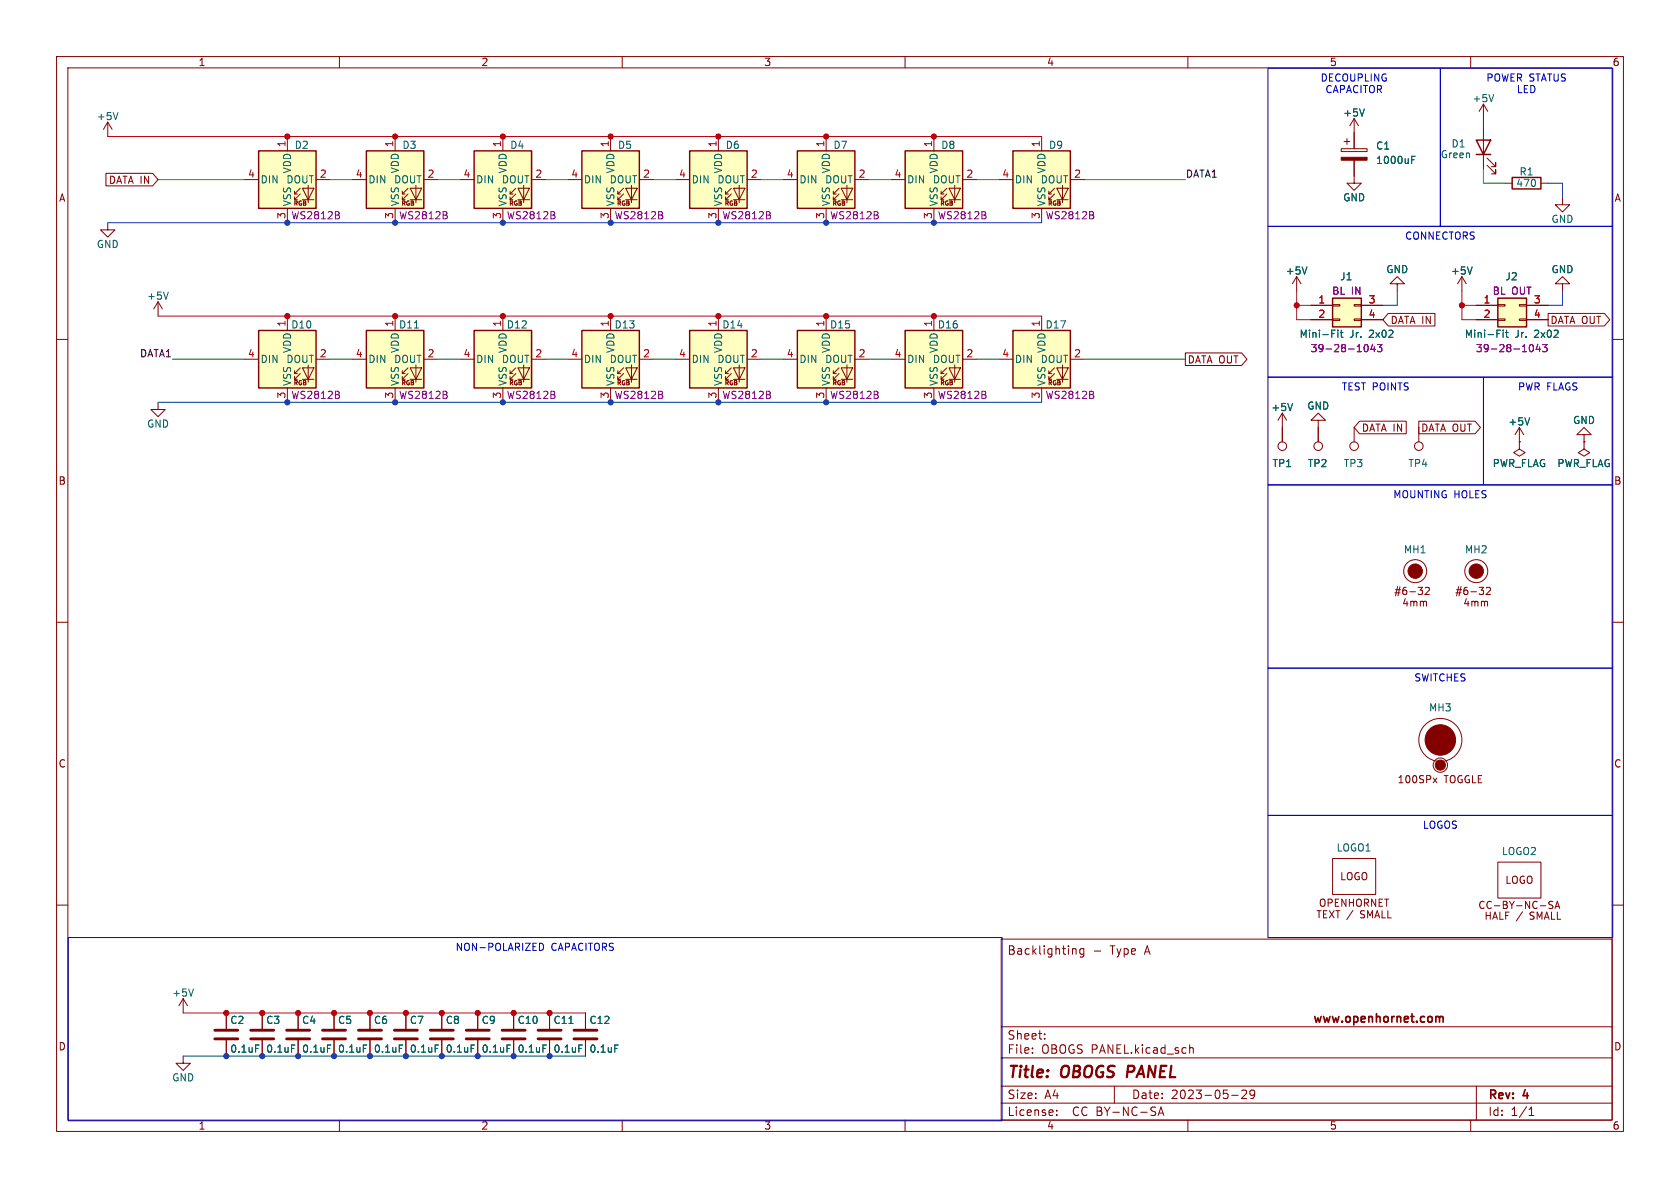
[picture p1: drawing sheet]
<svg xmlns="http://www.w3.org/2000/svg" width="297mm" height="210mm" viewBox="0 0 297 210" stroke-linecap="round" stroke-linejoin="round" font-family="sans-serif">
<g fill="none" stroke="#840000" stroke-width=".18">
<path d="M10 10h277v190h-277zM12 12h273v186h-273zM60 10v2M110 10v2M160 10v2M210 10v2M260 10v2M262.3 18.4l-.8 1.3M262.3 18.4v2.6M262.3 18.4l.7 1.3M18.7 30.6h8.3l.9 1.2-.9 1.1h-8.3zM19 39.4v1.2h1.3l-1.3 1.3-1.2-1.3h1.2"/>
<path d="M19 21.6l-.7 1.3M19 21.6v2.5M19 21.6l.8 1.3M43.2 31.8h2.5M50.8 24.1v2.6M50.8 36.8v2.6M52.1 35.3h.5M52.1 34.3h.5M53.1 34.3l-1 1v-.5M53.1 33.3l-1 1v-.5M53.5 33.3h2l-1 2zM53.5 35.3h2"/>
<path d="M54.5 32.8v3M55.9 31.8h2.5M62.2 31.8h2.6M69.8 24.1v2.6M69.8 36.8v2.6M71.1 35.3h.5M71.1 34.3h.5M72.1 34.3l-1 1v-.5M72.1 33.3l-1 1v-.5M72.5 33.3h2l-1 2zM72.5 35.3h2M73.5 32.8v3"/>
<path d="M74.9 31.8h2.6M81.3 31.8h2.5M88.9 24.1v2.6M88.9 36.8v2.6M90.2 35.3h.5M90.2 34.3h.5M91.2 34.3l-1 1v-.5M91.2 33.3l-1 1v-.5M91.6 33.3h2l-1 2zM91.6 35.3h2M92.6 32.8v3M94 31.8h2.5"/>
<path d="M100.3 31.8h2.6M107.9 24.1v2.6M107.9 36.8v2.6M109.2 35.3h.5M109.2 34.3h.5M110.2 34.3l-1 1v-.5M110.2 33.3l-1 1v-.5M110.6 33.3h2l-1 2zM110.6 35.3h2M111.6 32.8v3M113 31.8h2.6M119.4 31.8h2.5"/>
<path d="M127 24.1v2.6M127 36.8v2.6M128.3 35.3h.5M128.3 34.3h.5M129.3 34.3l-1 1v-.5M129.3 33.3l-1 1v-.5M129.7 33.3h2l-1 2zM129.7 35.3h2M130.7 32.8v3M132.1 31.8h2.5M138.4 31.8h2.6M146 24.1v2.6"/>
<path d="M146 36.8v2.6M147.3 35.3h.5M147.3 34.3h.5M148.3 34.3l-1 1v-.5M148.3 33.3l-1 1v-.5M148.7 33.3h2l-1 2zM148.7 35.3h2M149.7 32.8v3M151.1 31.8h2.6M157.5 31.8h2.5M165.1 24.1v2.6M165.1 36.8v2.6"/>
<path d="M166.4 35.3h.5M166.4 34.3h.5M167.4 34.3l-1 1v-.5M167.4 33.3l-1 1v-.5M167.8 33.3h2l-1 2zM167.8 35.3h2M168.8 32.8v3M170.2 31.8h2.5M176.5 31.8h2.6M184.1 24.1v2.6M184.1 36.8v2.6M185.4 35.3h.5"/>
<path d="M185.4 34.3h.5M186.4 34.3l-1 1v-.5M186.4 33.3l-1 1v-.5M186.8 33.3h2l-1 2zM186.8 35.3h2M187.8 32.8v3M189.2 31.8h2.6M237.1 26.3h4.6v.5h-4.6zM237.6 25h1M238.1 24.5v1M239.4 28.3v4.1h1.3l-1.3 1.3-1.3-1.3h1.3M239.4 21v5.3"/>
<path d="M239.4 21l-.8 1.2M239.4 21l.8 1.2M262.3 22.2v7.6M262.9 29.2l1.5 1.5v-.7v.7h-.7M262.9 27.9l1.5 1.6v-.8v.8h-.7M266.1 32.4h1.2M272.4 32.4h1.3M276.2 34.9v1.3h1.3l-1.3 1.3-1.2-1.3h1.2M10 60h2M27.9 53.3l-.7 1.3M27.9 53.3v2.6M27.9 53.3l.8 1.3"/>
<path d="M50.8 55.9v2.5M69.8 55.9v2.5M88.9 55.9v2.5M107.9 55.9v2.5M127 55.9v2.5M146 55.9v2.5M165.1 55.9v2.5M184.1 55.9v2.5M229.2 48.9l-.7 1.3M229.2 48.9v2.5M229.2 48.9l.8 1.3M231.8 54h3.8"/>
<path d="M231.8 56.5h3.8M235.6 56.4h1.3v.2h-1.3zM235.6 53.8h1.3v.3h-1.3zM239.4 56.4h1.3v.2h-1.3zM239.4 53.8h1.3v.3h-1.3zM240.7 54h3.8M240.7 56.5h3.8M245.4 55.4h8.3v2.2h-8.3l-.9-1.1zM247 50.2h1.3l-1.3-1.3-1.3 1.3h1.3v1.2M258.4 48.9l-.7 1.3M258.4 48.9v2.5M258.4 48.9l.8 1.3"/>
<path d="M261 54h3.8M261 56.5h3.8M264.8 56.4h1.3v.2h-1.3zM264.8 53.8h1.3v.3h-1.3zM268.6 56.4h1.3v.2h-1.3zM268.6 53.8h1.3v.3h-1.3zM269.9 54h3.8M269.9 56.5h3.8M273.7 55.4h9.9l1 1.1-1 1.1h-9.9zM276.2 50.2h1.3l-1.3-1.3-1.2 1.3h1.2v1.2M285 60h2M27.9 71.1v1.3h1.3l-1.3 1.3-1.2-1.3h1.2"/>
<path d="M43.2 63.5h2.5M50.8 68.6v2.5M52.1 67.1h.5M52.1 66h.5M53.1 66l-1 1.1v-.6M53.1 65l-1 1v-.5M53.5 65h2l-1 2.1zM53.5 67.1h2M54.5 64.5v3.1M55.9 63.5h2.5M62.2 63.5h2.6M69.8 68.6v2.5"/>
<path d="M71.1 67.1h.5M71.1 66h.5M72.1 66l-1 1.1v-.6M72.1 65l-1 1v-.5M72.5 65h2l-1 2.1zM72.5 67.1h2M73.5 64.5v3.1M74.9 63.5h2.6M81.3 63.5h2.5M88.9 68.6v2.5M90.2 67.1h.5M90.2 66h.5"/>
<path d="M91.2 66l-1 1.1v-.6M91.2 65l-1 1v-.5M91.6 65h2l-1 2.1zM91.6 67.1h2M92.6 64.5v3.1M94 63.5h2.5M100.3 63.5h2.6M107.9 68.6v2.5M109.2 67.1h.5M109.2 66h.5M110.2 66l-1 1.1v-.6M110.2 65l-1 1v-.5"/>
<path d="M110.6 65h2l-1 2.1zM110.6 67.1h2M111.6 64.5v3.1M113 63.5h2.6M119.4 63.5h2.5M127 68.6v2.5M128.3 67.1h.5M128.3 66h.5M129.3 66l-1 1.1v-.6M129.3 65l-1 1v-.5M129.7 65h2l-1 2.1zM129.7 67.1h2"/>
<path d="M130.7 64.5v3.1M132.1 63.5h2.5M138.4 63.5h2.6M146 68.6v2.5M147.3 67.1h.5M147.3 66h.5M148.3 66l-1 1.1v-.6M148.3 65l-1 1v-.5M148.7 65h2l-1 2.1zM148.7 67.1h2M149.7 64.5v3.1M151.1 63.5h2.6"/>
<path d="M157.5 63.5h2.5M165.1 68.6v2.5M166.4 67.1h.5M166.4 66h.5M167.4 66l-1 1.1v-.6M167.4 65l-1 1v-.5M167.8 65h2l-1 2.1zM167.8 67.1h2M168.8 64.5v3.1M170.2 63.5h2.5M176.5 63.5h2.6M184.1 68.6v2.5"/>
<path d="M185.4 67.1h.5M185.4 66h.5M186.4 66l-1 1.1v-.6M186.4 65l-1 1v-.5M186.8 65h2l-1 2.1zM186.8 67.1h2M187.8 64.5v3.1M189.2 63.5h2.6M209.5 62.4h10l1 1.1-1 1.1h-10zM226.7 73v5.1M226.7 73l-.8 1.3M226.7 73l.8 1.3"/>
<path d="M233 74.3h1.3l-1.3-1.3-1.2 1.3h1.2v3.8M239.4 75.6v2.5M240.3 74.5h8.3v2.2h-8.3l-.9-1.1zM250.8 74.5h10l.9 1.1-.9 1.1h-10zM250.8 75.6v2.5M268.6 78.1v1.3l1 .6-1 .6-1-.6 1-.6M268.6 78.1h.1M268.6 75.6l-.8 1.2M268.6 75.6v2.5M268.6 75.6l.8 1.2M280 78.1v1.3l1.1 .6-1.1 .6-1-.6 1-.6M280 78.1h.1"/>
<path d="M280 76.8h1.3l-1.3-1.2-1.2 1.2h1.2v1.3M10 110h2M246.7 104.2h.9M247.1 103.7l-.4 1.6M247.5 103.7l-.4 1.6M248 104.5l.2-.2 .4 .1 .1 .1-.1 .5M248.1 106.7h.8M248.6 103.8l-.4 .1a.94 .94 0 0 0-.2 1M248.7 106.3v.8M249.3 104.6h.9M249.4 106.4l.4-.1 .1 .2M249.4 106.3v.8"/>
<path d="M249.9 106.5l.2-.2 .3 .1 .1 .7M249.9 106.5v.6M250.7 103.8h.8l-.4 .5 .3 .1 .1 .1M251.1 106.3v.8M251.6 106.5v.6M252 103.9l.5-.1 .2 .4-.8 .9M252.2 106.5v.6M257.5 104.2h.9M257.9 103.7l-.4 1.6M258.3 103.7l-.4 1.6M258.8 104.5l.2-.2 .4 .1 .1 .1-.1 .5M258.9 106.7h.8"/>
<path d="M259.4 103.8l-.4 .1a.94 .94 0 0 0-.2 1M259.5 106.3v.8M260 104.6h1M260.2 106.3v.8M260.2 106.4l.4-.1 .1 .2M260.7 106.5l.2-.2 .3 .1 .1 .7M260.7 106.5v.6M261.5 103.8h.8l-.4 .5 .3 .1 .1 .1M261.9 106.3v.8M262.4 106.5v.6M262.8 103.9l.5-.1 .2 .4-.8 .9M263 106.5v.6"/>
<path d="M285 110h2M253.4 137.5l.6 .9M254 137.5l-.6 .9M10 160h2M233.6 159l.1-.1a.43 .43 0 0 1 .6 .5v.4a.42 .42 0 0 1-.5 .4 .42 .42 0 0 1-.4-.4v-.4zM234.8 159.6l.6-.1 .1-.1v-.3l-.7-.2v1.3M235.6 151.8h7.6v6.3h-7.6zM236.1 159.5h.4M236.7 158.9h-.6v1.3h.6M237.9 158.9v1.3l-.7-1.3v1.3M238.5 159.5h.8M238.5 158.9v1.3"/>
<path d="M239.3 158.9v1.3M239.9 159.1l.2-.2a.43 .43 0 0 1 .6 .5v.4a.42 .42 0 0 1-.5 .4 .42 .42 0 0 1-.4-.4zM241.2 159.6l.6-.1 .1-.1v-.3l-.7-.2v1.3M241.5 159.6l.4 .6M243.2 158.9v1.3l-.7-1.3v1.3M243.8 159.5h.4M244.4 158.9h-.6v1.3h.6M244.8 158.9h.7M245.1 158.9v1.3M264.8 152.4h7.6v6.4h-7.6zM274.5 159.4l-.5-.1-.1 .2v.3l.5 .3 .1 .3-.2 .2-.5-.1M285 160h2"/>
<path d="M32.4 176.5l-.8 1.3M32.4 176.5v2.6M32.4 176.5l.7 1.3M40 179.1v2.8M46.4 179.1v2.8M52.7 179.1v2.8M59.1 179.1v2.8M65.4 179.1v2.8M71.8 179.1v2.8M78.1 179.1v2.8M84.5 179.1v2.8M90.8 179.1v2.8"/>
<path d="M97.2 179.1v2.8M103.5 179.1v2.8M177 166h108v32h-108zM189.8 167.7l.4 .1v.1v.8M191.6 167.8l-.4-.1-.3 .3v.4l.1 .2h.6M191.6 167.7v1.2l-.3 .3-.3-.1M193.5 168.1h1.1M232.8 161h.8M233.2 161v1.3M234 161.6h.4M234.6 161h-.6v1.3h.6M235 161l.9 1.3"/>
<path d="M235.9 161l-.9 1.3M236.2 161h.7M236.5 161v1.3M239.2 160.9l-1.1 1.7M241.2 161h-.4l-.2 .1v.4l.5 .2 .1 .3-.2 .3-.5-.1M241.8 162.3v-1.3l.4 .9 .4-.9v1.3M243.1 162.3l.4-1.3 .4 1.3M243.2 161.9h.6M244.3 161v1.3h.6M245.4 161v1.3h.6M269.1 161.2l-1 1.6M274.9 160.6l.4-1.3 .4 1.3"/>
<path d="M275 160.2h.6M32.4 186.7v1.3h1.3l-1.3 1.2-1.3-1.2h1.3M40 183.9v2.8M46.4 183.9v2.8M52.7 183.9v2.8M59.1 183.9v2.8M60 198v2M65.4 183.9v2.8M71.8 183.9v2.8M78.1 183.9v2.8M84.5 183.9v2.8M90.8 183.9v2.8"/>
<path d="M97.2 183.9v2.8M103.5 183.9v2.8M110 198v2M160 198v2M177 195h108M177 192h108M177 187h108M177 181.5h108M182.5 186.1v.1M182.5 185.3v.1M184.7 183.6v.1M184.7 182.8v.1"/>
<path d="M186.8 197.1v.1M186.8 196.3v.1M197 192v3M204.7 197.2l.5-1.5 .5 1.5M204.9 196.8h.7M210 198v2M210.3 184.7v1.5M210.3 185.3l.2-.1 .4 .1 .1 .9M217.7 193.6h1.2M219.5 192.8l.6-.1 .2 .1 .1 .3-.9 1.1h.9M221.8 193.3l-.3 .3h-.3l-.2-.3 .1-.5 .4-.1 .2 .1a.99 .99 0 0 1-.3 1.4h-.3M260 198v2"/>
<path d="M261 192v6M270.3 197.2h.9M270.3 196.1l.4-.4v1.5"/>
<circle cx="226.7" cy="78.9" r=".76"/>
<circle cx="233" cy="78.9" r=".76"/>
<circle cx="239.4" cy="78.9" r=".76"/>
<circle cx="250.8" cy="78.9" r=".76"/>
<circle cx="250.2" cy="101" r="2.03"/>
<circle cx="261" cy="101" r="2.03"/>
<circle cx="254.6" cy="135.3" r="1.27"/>
<circle cx="254.6" cy="130.8" r="3.8"/>
</g>
<path d="M254.4 179.8l.1 .1M254.5 179.9v.8M254.5 179.9l.2-.2 .4 .1v.9" fill="none" stroke="#840000" stroke-width=".3"/>
<g fill="#ffffc2" stroke="#ffffc2" stroke-width=".18">
<path d="M64.8 26.7h10.1v10.1h-10.1z"/>
<path d="M160 26.7h10.2v10.1h-10.2z"/>
<path d="M83.8 58.4h10.2v10.2h-10.2z"/>
<path d="M45.7 58.4h10.2v10.2h-10.2z"/>
<path d="M83.8 26.7h10.2v10.1h-10.2z"/>
<path d="M179.1 26.7h10.1v10.1h-10.1z"/>
<path d="M160 58.4h10.2v10.2h-10.2z"/>
<path d="M179.1 58.4h10.1v10.2h-10.1z"/>
<path d="M64.8 58.4h10.1v10.2h-10.1z"/>
<path d="M45.7 26.7h10.2v10.1h-10.2z"/>
<path d="M264.8 52.7h5.1v5.1h-5.1z"/>
<path d="M235.6 52.7h5.1v5.1h-5.1z"/>
<path d="M102.9 26.7h10.1v10.1h-10.1z"/>
<path d="M121.9 26.7h10.2v10.1h-10.2z"/>
<path d="M121.9 58.4h10.2v10.2h-10.2z"/>
<path d="M102.9 58.4h10.1v10.2h-10.1z"/>
<path d="M141 58.4h10.1v10.2h-10.1z"/>
<path d="M141 26.7h10.1v10.1h-10.1z"/>
</g>
<g fill="none" stroke="#840000" stroke-width=".25">
<path d="M45.7 26.7h10.2v10.1h-10.2zM64.8 26.7h10.1v10.1h-10.1zM83.8 26.7h10.2v10.1h-10.2zM102.9 26.7h10.1v10.1h-10.1zM121.9 26.7h10.2v10.1h-10.2zM141 26.7h10.1v10.1h-10.1zM160 26.7h10.2v10.1h-10.2zM179.1 26.7h10.1v10.1h-10.1zM261 24.8h2.5l-1.2 2.5zM261 27.3h2.5M267.3 31.4h5.1v2h-5.1zM45.7 58.4h10.2v10.2h-10.2z"/>
<path d="M64.8 58.4h10.1v10.2h-10.1zM83.8 58.4h10.2v10.2h-10.2zM102.9 58.4h10.1v10.2h-10.1zM121.9 58.4h10.2v10.2h-10.2zM141 58.4h10.1v10.2h-10.1zM160 58.4h10.2v10.2h-10.2zM179.1 58.4h10.1v10.2h-10.1zM235.6 52.7h5.1v5.1h-5.1zM264.8 52.7h5.1v5.1h-5.1z"/>
</g>
<g fill="none" stroke="#840084" stroke-width=".18">
<path d="M59.9 38.1l.1 .2-.1 .3M59.9 37.5v.4M79 38.1l.1 .2-.1 .3M79 37.5v.4M98 38.1l.1 .2-.1 .3M98 37.5v.4M117.1 38.1l.1 .2-.1 .3M117.1 37.5v.4M136.1 38.1l.1 .2-.1 .3M136.1 37.5v.4M155.2 38.1l.1 .2-.1 .3M155.2 37.5v.4"/>
<path d="M174.2 38.1l.1 .2-.1 .3M174.2 37.5v.4M193.3 38.1l.1 .2-.1 .3M193.3 37.5v.4M59.9 69.8l.1 .2-.1 .4M59.9 69.3v.3M79 69.8l.1 .2-.1 .4M79 69.3v.3M98 69.8l.1 .2-.1 .4M98 69.3v.3M117.1 69.8l.1 .2-.1 .4M117.1 69.3v.3"/>
<path d="M136.1 69.8l.1 .2-.1 .4M136.1 69.3v.3M155.2 69.8l.1 .2-.1 .4M155.2 69.3v.3M174.2 69.8l.1 .2-.1 .4M174.2 69.3v.3M193.3 69.8l.1 .2-.1 .4M193.3 69.3v.3M241.2 61.1l.3-.2a.68 .68 0 0 1 .4 .6 .68 .68 0 0 1-.4 .7l-.3-.3M242.7 60.8l-.3 1h.7M243 61.3v.9M243.5 60.9h.8l-.4 .5 .3 .1v.6l-.1 .1-.6-.1"/>
<path d="M270.4 61.1l.3-.2a.68 .68 0 0 1 .4 .6 .68 .68 0 0 1-.4 .7l-.3-.3M271.9 60.8l-.3 1h.8M272.2 61.3v.9M272.7 60.9h.8l-.4 .5 .3 .1v.6l-.1 .1-.6-.1"/>
</g>
<g fill="none" stroke="#006464" stroke-width=".18">
<path d="M20.9 19.9l-.5 1.3M241.2 19.2l-.4 1.3M264.1 16.7l-.5 1.3M249.6 28.2h.4M249.6 27.6h.6M29.8 51.6l-.5 1.3M231 47.2l-.4 1.3M236.5 58.4v.1M236.5 58.8v.8M236.9 58.8h.5M237.1 58.4v1.1l.3 .1M260.3 47.2l-.5 1.3"/>
<path d="M265.7 58.4v.1M265.7 58.8v.8M266.2 58.8h.4M266.3 58.4v1.1l.3 .1M228.5 71.3l-.4 1.3M270.4 73.9l-.4 1.2M34.2 174.8l-.4 1.3M45.2 184.7h.6M51.5 184.7h.6M57.9 184.7h.6M64.2 184.7h.6M70.6 184.7h.6"/>
<path d="M76.9 184.7h.6M83.3 184.7h.6M89.6 184.7h.6M96 184.7h.6M102.3 184.7h.6M108.7 184.7h.6"/>
</g>
<g fill="#840000" stroke="#840000" stroke-width=".18">
<path d="M237.1 27.8h4.6v.5h-4.6z"/>
<circle cx="261" cy="101" r="1.27"/>
<circle cx="250.2" cy="101" r="1.27"/>
<circle cx="254.6" cy="135.3" r=".9"/>
<circle cx="254.6" cy="130.8" r="2.69"/>
</g>
<g fill="none" stroke="#840000" stroke-width=".51">
<path d="M38 183.6h4M38 182.1h4M44.3 183.6h4.1M44.3 182.1h4.1M50.7 183.6h4M50.7 182.1h4M57 183.6h4.1M57 182.1h4.1M63.4 183.6h4M63.4 182.1h4M69.7 183.6h4.1M69.7 182.1h4.1"/>
<path d="M76.1 183.6h4M76.1 182.1h4M82.4 183.6h4.1M82.4 182.1h4.1M88.8 183.6h4M88.8 182.1h4M95.1 183.6h4.1M95.1 182.1h4.1M101.5 183.6h4M101.5 182.1h4"/>
</g>
<path d="M224.2 12.1h30.4v27.9h-30.4zM254.6 12.1h30.5v27.9h-30.5zM224.2 40h60.9v26.7h-60.9zM224.2 66.7h38.1v19h-38.1zM262.3 66.7h22.8v19h-22.8zM224.2 85.7h60.9v32.4h-60.9zM224.2 118.1h60.9v26h-60.9zM224.2 144.1h60.9v21.6h-60.9zM12.1 165.7h165.1v32.4h-165.1zM95.4 166.7a.64 .64 0 0 1 .7 .7 .64 .64 0 0 1-.7 .6" fill="none" stroke="#0000c2" stroke-width=".18"/>
<g fill="none" stroke="#009600" stroke-width=".18">
<path d="M27.9 31.8h15.3M58.4 31.8h3.8M77.5 31.8h3.8M96.5 31.8h3.8M115.6 31.8h3.8M134.6 31.8h3.8M153.7 31.8h3.8M172.7 31.8h3.8M191.8 31.8h17.7M262.3 29.8v2.6h3.8M30.5 63.5h12.7M58.4 63.5h3.8"/>
<path d="M77.5 63.5h3.8M96.5 63.5h3.8M115.6 63.5h3.8M134.6 63.5h3.8M153.7 63.5h3.8M172.7 63.5h3.8M191.8 63.5h17.7"/>
</g>
<path d="M19 39.4h165.1M273.7 32.4h2.5v2.5M247 51.4v2.6h-2.5M276.2 51.4v2.6h-2.5M27.9 71.1h156.2M32.4 186.7h71.1" fill="none" stroke="#0a419f" stroke-width=".18"/>
<path d="M19 24.1h165.1M262.3 21v1.2M27.9 55.9h156.2M229.2 54h2.6M229.2 51.4v5.1h2.6M258.4 54h2.6M258.4 51.4v5.1h2.6M32.4 179.1h71.1" fill="none" stroke="#c1000d" stroke-width=".18"/>
<g fill="#c1000d" stroke="#c1000d" stroke-width=".18">
<circle cx="88.9" cy="24.1" r=".46"/>
<circle cx="69.8" cy="24.1" r=".46"/>
<circle cx="50.8" cy="24.1" r=".46"/>
<circle cx="50.8" cy="55.9" r=".46"/>
<circle cx="107.9" cy="24.1" r=".46"/>
<circle cx="258.4" cy="54" r=".46"/>
<circle cx="165.1" cy="55.9" r=".46"/>
<circle cx="229.2" cy="54" r=".46"/>
<circle cx="146" cy="55.9" r=".46"/>
<circle cx="65.4" cy="179.1" r=".46"/>
<circle cx="71.8" cy="179.1" r=".46"/>
<circle cx="84.5" cy="179.1" r=".46"/>
<circle cx="78.1" cy="179.1" r=".46"/>
<circle cx="88.9" cy="55.9" r=".46"/>
<circle cx="69.8" cy="55.9" r=".46"/>
<circle cx="40" cy="179.1" r=".46"/>
<circle cx="46.4" cy="179.1" r=".46"/>
<circle cx="127" cy="24.1" r=".46"/>
<circle cx="107.9" cy="55.9" r=".46"/>
<circle cx="127" cy="55.9" r=".46"/>
<circle cx="146" cy="24.1" r=".46"/>
<circle cx="165.1" cy="24.1" r=".46"/>
<circle cx="52.7" cy="179.1" r=".46"/>
<circle cx="59.1" cy="179.1" r=".46"/>
<circle cx="97.2" cy="179.1" r=".46"/>
<circle cx="90.8" cy="179.1" r=".46"/>
</g>
<g fill="#0a419f" stroke="#0a419f" stroke-width=".18">
<circle cx="88.9" cy="39.4" r=".46"/>
<circle cx="107.9" cy="71.1" r=".46"/>
<circle cx="50.8" cy="39.4" r=".46"/>
<circle cx="69.8" cy="39.4" r=".46"/>
<circle cx="50.8" cy="71.1" r=".46"/>
<circle cx="165.1" cy="71.1" r=".46"/>
<circle cx="165.1" cy="39.4" r=".46"/>
<circle cx="146" cy="71.1" r=".46"/>
<circle cx="88.9" cy="71.1" r=".46"/>
<circle cx="69.8" cy="71.1" r=".46"/>
<circle cx="40" cy="186.7" r=".46"/>
<circle cx="107.9" cy="39.4" r=".46"/>
<circle cx="127" cy="39.4" r=".46"/>
<circle cx="146" cy="39.4" r=".46"/>
<circle cx="127" cy="71.1" r=".46"/>
<circle cx="46.4" cy="186.7" r=".46"/>
<circle cx="52.7" cy="186.7" r=".46"/>
<circle cx="59.1" cy="186.7" r=".46"/>
<circle cx="65.4" cy="186.7" r=".46"/>
<circle cx="78.1" cy="186.7" r=".46"/>
<circle cx="84.5" cy="186.7" r=".46"/>
<circle cx="97.2" cy="186.7" r=".46"/>
<circle cx="90.8" cy="186.7" r=".46"/>
<circle cx="71.8" cy="186.7" r=".46"/>
</g>
<g font-size="2.8" fill="#840000">
<text x="178" y="191">Title:</text>
<text x="187.5" y="191">OBOGS PANEL</text>
</g>
<g font-size="2.1" fill="#840000">
<text x="178" y="168.9">Backlighting</text>
<text x="196.2" y="168.9">Type</text>
<text x="202.3" y="168.9">A</text>
<text x="178" y="183.9">Sheet:</text>
<text x="232" y="181.1">www.openhornet.com</text>
<text x="178" y="186.4">File:</text>
<text x="184" y="186.4">OBOGS PANEL.kicad_sch</text>
<text x="178" y="197.4">License:</text>
<text x="178" y="194.4">Size:</text>
<text x="184.6" y="194.4">A4</text>
<text x="189.5" y="197.4">CC BY-NC-SA</text>
<text x="200" y="194.4">Date:</text>
<text x="206.9" y="194.4">2023-05-29</text>
<text x="263" y="194.6">Rev:</text>
<text x="263" y="197.4">Id:</text>
<text x="267" y="197.4">1/1</text>
<text x="269.2" y="194.6">4</text>
</g>
<g font-size="1.8" fill="#840000">
<text x="35" y="11.8">1</text>
<text x="85" y="11.8">2</text>
<text x="135" y="11.8">3</text>
<text x="185" y="11.8">4</text>
<text x="235" y="11.8">5</text>
<text x="285" y="11.8">6</text>
<text x="10.4" y="35.8">A</text>
<text x="19.2" y="32.7">DATA IN</text>
<text x="285.4" y="35.8">A</text>
<text x="245.7" y="57.4">DATA IN</text>
<text x="274" y="57.4">DATA OUT</text>
<text x="209.9" y="64.4">DATA OUT</text>
<text x="240.7" y="76.5">DATA IN</text>
<text x="251.1" y="76.5">DATA OUT</text>
<text x="10.3" y="85.8">B</text>
<text x="285.3" y="85.8">B</text>
<text x="243.6" y="106.4">#6-32</text>
<text x="251.1" y="106.4">4mm#6-32</text>
<text x="261.9" y="106.4">4mm</text>
<text x="10.3" y="135.8">C</text>
<text x="285.3" y="135.8">C</text>
<text x="247" y="138.6">100SPx</text>
<text x="255.2" y="138.6">TOGGLE</text>
<text x="236.8" y="155.8">LOGO</text>
<text x="261.3" y="160.9">CC-BY-NC-SA</text>
<text x="266.1" y="156.4">LOGO</text>
<text x="261.8" y="162.8">HALF /</text>
<text x="269.9" y="162.8">SMALL</text>
<text x="10.3" y="185.8">D</text>
<text x="285.3" y="185.8">D</text>
<text x="35" y="199.8">1</text>
<text x="85" y="199.8">2</text>
<text x="135" y="199.8">3</text>
<text x="185" y="199.8">4</text>
<text x="235" y="199.8">5</text>
<text x="285" y="199.8">6</text>
</g>
<g font-size="1.8" fill="#0000c2">
<text x="233.4" y="14.7">DECOUPLING</text>
<text x="234.3" y="16.7">CAPACITOR</text>
<text x="262.7" y="14.7">POWER STATUS</text>
<text x="268.1" y="16.7">LED</text>
<text x="248.3" y="42.6">CONNECTORS</text>
<text x="237.2" y="69.3">TEST POINTS</text>
<text x="268.3" y="69.3">PWR FLAGS</text>
<text x="246.3" y="88.3">MOUNTING HOLES</text>
<text x="250" y="120.7">SWITCHES</text>
<text x="251.5" y="146.7">LOGOS</text>
<text x="80.5" y="168.3">NON-POLARIZED</text>
<text x="97.4" y="168.3">CAPACITORS</text>
</g>
<g font-size="1.8" fill="#006464">
<text x="17.1" y="21.4">+5V</text>
<text x="237.4" y="20.8">+5V</text>
<text x="260.3" y="18.2">+5V</text>
<text x="52" y="26.5">D2</text>
<text x="71.1" y="26.5">D3</text>
<text x="90.1" y="26.5">D4</text>
<text x="109.2" y="26.5">D5</text>
<text x="128.2" y="26.5">D6</text>
<text x="147.3" y="26.5">D7</text>
<text x="166.3" y="26.5">D8</text>
<text x="185.4" y="26.5">D9</text>
<text x="243.2" y="26.6">C1</text>
<text x="243.2" y="29.1">1000uF</text>
<text x="254.6" y="28.1">Green</text>
<text x="256.5" y="26.2">D1</text>
<text x="46" y="32.6">DIN</text>
<text x="50.6" y="32.6">DOUT</text>
<text x="51.6" y="30.7" transform="rotate(-90 51.6 30.7)">VDD</text>
<text x="65" y="32.6">DIN</text>
<text x="69.7" y="32.6">DOUT</text>
<text x="70.7" y="30.7" transform="rotate(-90 70.7 30.7)">VDD</text>
<text x="84.1" y="32.6">DIN</text>
<text x="88.7" y="32.6">DOUT</text>
<text x="89.7" y="30.7" transform="rotate(-90 89.7 30.7)">VDD</text>
<text x="103.1" y="32.6">DIN</text>
<text x="107.8" y="32.6">DOUT</text>
<text x="108.8" y="30.7" transform="rotate(-90 108.8 30.7)">VDD</text>
<text x="122.2" y="32.6">DIN</text>
<text x="126.8" y="32.6">DOUT</text>
<text x="127.8" y="30.7" transform="rotate(-90 127.8 30.7)">VDD</text>
<text x="141.2" y="32.6">DIN</text>
<text x="145.9" y="32.6">DOUT</text>
<text x="146.9" y="30.7" transform="rotate(-90 146.9 30.7)">VDD</text>
<text x="160.3" y="32.6">DIN</text>
<text x="164.9" y="32.6">DOUT</text>
<text x="165.9" y="30.7" transform="rotate(-90 165.9 30.7)">VDD</text>
<text x="179.3" y="32.6">DIN</text>
<text x="184" y="32.6">DOUT</text>
<text x="185" y="30.7" transform="rotate(-90 185 30.7)">VDD</text>
<text x="237.4" y="35.8">GND</text>
<text x="268" y="33.2">470</text>
<text x="268.6" y="31.2">R1</text>
<text x="51.6" y="36.6" transform="rotate(-90 51.6 36.6)">VSS</text>
<text x="70.7" y="36.6" transform="rotate(-90 70.7 36.6)">VSS</text>
<text x="89.7" y="36.6" transform="rotate(-90 89.7 36.6)">VSS</text>
<text x="108.8" y="36.6" transform="rotate(-90 108.8 36.6)">VSS</text>
<text x="127.8" y="36.6" transform="rotate(-90 127.8 36.6)">VSS</text>
<text x="146.9" y="36.6" transform="rotate(-90 146.9 36.6)">VSS</text>
<text x="165.9" y="36.6" transform="rotate(-90 165.9 36.6)">VSS</text>
<text x="185" y="36.6" transform="rotate(-90 185 36.6)">VSS</text>
<text x="274.2" y="39.6">GND</text>
<text x="17.1" y="44">GND</text>
<text x="25.9" y="53.1">+5V</text>
<text x="227.2" y="48.7">+5V</text>
<text x="236.9" y="49.7">J1</text>
<text x="245" y="48.5">GND</text>
<text x="256.4" y="48.7">+5V</text>
<text x="266.1" y="49.7">J2</text>
<text x="274.2" y="48.5">GND</text>
<text x="51.4" y="58.2">D10</text>
<text x="70.5" y="58.2">D11</text>
<text x="89.5" y="58.2">D12</text>
<text x="108.6" y="58.2">D13</text>
<text x="127.6" y="58.2">D14</text>
<text x="146.7" y="58.2">D15</text>
<text x="165.7" y="58.2">D16</text>
<text x="184.8" y="58.2">D17</text>
<text x="229.7" y="59.9">Mini-Fit</text>
<text x="238.6" y="59.9">Jr.</text>
<text x="242" y="59.9">2x02</text>
<text x="258.9" y="59.9">Mini-Fit</text>
<text x="267.8" y="59.9">Jr.</text>
<text x="271.2" y="59.9">2x02</text>
<text x="46" y="64.3">DIN</text>
<text x="50.6" y="64.3">DOUT</text>
<text x="51.6" y="62.4" transform="rotate(-90 51.6 62.4)">VDD</text>
<text x="65" y="64.3">DIN</text>
<text x="69.7" y="64.3">DOUT</text>
<text x="70.7" y="62.4" transform="rotate(-90 70.7 62.4)">VDD</text>
<text x="84.1" y="64.3">DIN</text>
<text x="88.7" y="64.3">DOUT</text>
<text x="89.7" y="62.4" transform="rotate(-90 89.7 62.4)">VDD</text>
<text x="103.1" y="64.3">DIN</text>
<text x="107.8" y="64.3">DOUT</text>
<text x="108.8" y="62.4" transform="rotate(-90 108.8 62.4)">VDD</text>
<text x="122.2" y="64.3">DIN</text>
<text x="126.8" y="64.3">DOUT</text>
<text x="127.8" y="62.4" transform="rotate(-90 127.8 62.4)">VDD</text>
<text x="141.2" y="64.3">DIN</text>
<text x="145.9" y="64.3">DOUT</text>
<text x="146.9" y="62.4" transform="rotate(-90 146.9 62.4)">VDD</text>
<text x="160.3" y="64.3">DIN</text>
<text x="164.9" y="64.3">DOUT</text>
<text x="165.9" y="62.4" transform="rotate(-90 165.9 62.4)">VDD</text>
<text x="179.3" y="64.3">DIN</text>
<text x="184" y="64.3">DOUT</text>
<text x="185" y="62.4" transform="rotate(-90 185 62.4)">VDD</text>
<text x="51.6" y="68.3" transform="rotate(-90 51.6 68.3)">VSS</text>
<text x="70.7" y="68.3" transform="rotate(-90 70.7 68.3)">VSS</text>
<text x="89.7" y="68.3" transform="rotate(-90 89.7 68.3)">VSS</text>
<text x="108.8" y="68.3" transform="rotate(-90 108.8 68.3)">VSS</text>
<text x="127.8" y="68.3" transform="rotate(-90 127.8 68.3)">VSS</text>
<text x="146.9" y="68.3" transform="rotate(-90 146.9 68.3)">VSS</text>
<text x="165.9" y="68.3" transform="rotate(-90 165.9 68.3)">VSS</text>
<text x="185" y="68.3" transform="rotate(-90 185 68.3)">VSS</text>
<text x="25.9" y="75.8">GND</text>
<text x="224.7" y="72.8">+5V</text>
<text x="231" y="72.6">GND</text>
<text x="266.6" y="75.4">+5V</text>
<text x="278" y="75.1">GND</text>
<text x="224.9" y="82.7">TP1</text>
<text x="231.1" y="82.7">TP2</text>
<text x="237.5" y="82.7">TP3</text>
<text x="248.9" y="82.7">TP4</text>
<text x="263.8" y="82.7">PWR_FLAG</text>
<text x="275.3" y="82.7">PWR_FLAG</text>
<text x="248.1" y="98">MH1</text>
<text x="258.9" y="98">MH2</text>
<text x="252.6" y="125.9">MH3</text>
<text x="236.2" y="150.7">LOGO1</text>
<text x="265.5" y="151.3">LOGO2</text>
<text x="30.4" y="176.3">+5V</text>
<text x="40.6" y="181.2">C2</text>
<text x="47" y="181.2">C3</text>
<text x="53.3" y="181.2">C4</text>
<text x="59.7" y="181.2">C5</text>
<text x="66" y="181.2">C6</text>
<text x="72.4" y="181.2">C7</text>
<text x="78.7" y="181.2">C8</text>
<text x="85.1" y="181.2">C9</text>
<text x="91.4" y="181.2">C10</text>
<text x="97.8" y="181.2">C11</text>
<text x="104.1" y="181.2">C12</text>
<text x="30.4" y="191.3">GND</text>
<text x="40.6" y="186.2">0.1uF</text>
<text x="47" y="186.2">0.1uF</text>
<text x="53.3" y="186.2">0.1uF</text>
<text x="59.7" y="186.2">0.1uF</text>
<text x="66" y="186.2">0.1uF</text>
<text x="72.4" y="186.2">0.1uF</text>
<text x="78.7" y="186.2">0.1uF</text>
<text x="85.1" y="186.2">0.1uF</text>
<text x="91.4" y="186.2">0.1uF</text>
<text x="97.8" y="186.2">0.1uF</text>
<text x="104.1" y="186.2">0.1uF</text>
</g>
<g font-size="1.8" fill="#a90000">
<text x="50.5" y="26.1" transform="rotate(-90 50.5 26.1)">1</text>
<text x="69.6" y="26.1" transform="rotate(-90 69.6 26.1)">1</text>
<text x="88.6" y="26.1" transform="rotate(-90 88.6 26.1)">1</text>
<text x="107.7" y="26.1" transform="rotate(-90 107.7 26.1)">1</text>
<text x="126.7" y="26.1" transform="rotate(-90 126.7 26.1)">1</text>
<text x="145.8" y="26.1" transform="rotate(-90 145.8 26.1)">1</text>
<text x="164.8" y="26.1" transform="rotate(-90 164.8 26.1)">1</text>
<text x="183.9" y="26.1" transform="rotate(-90 183.9 26.1)">1</text>
<text x="43.8" y="31.5">4</text>
<text x="56.5" y="31.5">2</text>
<text x="62.8" y="31.5">4</text>
<text x="75.5" y="31.5">2</text>
<text x="81.9" y="31.5">4</text>
<text x="94.6" y="31.5">2</text>
<text x="100.9" y="31.5">4</text>
<text x="113.6" y="31.5">2</text>
<text x="120" y="31.5">4</text>
<text x="132.7" y="31.5">2</text>
<text x="139" y="31.5">4</text>
<text x="151.7" y="31.5">2</text>
<text x="158.1" y="31.5">4</text>
<text x="170.8" y="31.5">2</text>
<text x="177.1" y="31.5">4</text>
<text x="189.8" y="31.5">2</text>
<text x="50.5" y="38.8" transform="rotate(-90 50.5 38.8)">3</text>
<text x="69.6" y="38.8" transform="rotate(-90 69.6 38.8)">3</text>
<text x="88.6" y="38.8" transform="rotate(-90 88.6 38.8)">3</text>
<text x="107.7" y="38.8" transform="rotate(-90 107.7 38.8)">3</text>
<text x="126.7" y="38.8" transform="rotate(-90 126.7 38.8)">3</text>
<text x="145.8" y="38.8" transform="rotate(-90 145.8 38.8)">3</text>
<text x="164.8" y="38.8" transform="rotate(-90 164.8 38.8)">3</text>
<text x="183.9" y="38.8" transform="rotate(-90 183.9 38.8)">3</text>
<text x="233" y="53.7">1</text>
<text x="241.9" y="53.7">3</text>
<text x="262.2" y="53.7">1</text>
<text x="271.1" y="53.7">3</text>
<text x="50.5" y="57.8" transform="rotate(-90 50.5 57.8)">1</text>
<text x="69.6" y="57.8" transform="rotate(-90 69.6 57.8)">1</text>
<text x="88.6" y="57.8" transform="rotate(-90 88.6 57.8)">1</text>
<text x="107.7" y="57.8" transform="rotate(-90 107.7 57.8)">1</text>
<text x="126.7" y="57.8" transform="rotate(-90 126.7 57.8)">1</text>
<text x="145.8" y="57.8" transform="rotate(-90 145.8 57.8)">1</text>
<text x="164.8" y="57.8" transform="rotate(-90 164.8 57.8)">1</text>
<text x="183.9" y="57.8" transform="rotate(-90 183.9 57.8)">1</text>
<text x="233" y="56.3">2</text>
<text x="241.9" y="56.3">4</text>
<text x="262.2" y="56.3">2</text>
<text x="271.1" y="56.3">4</text>
<text x="43.8" y="63.2">4</text>
<text x="56.5" y="63.2">2</text>
<text x="62.8" y="63.2">4</text>
<text x="75.5" y="63.2">2</text>
<text x="81.9" y="63.2">4</text>
<text x="94.6" y="63.2">2</text>
<text x="100.9" y="63.2">4</text>
<text x="113.6" y="63.2">2</text>
<text x="120" y="63.2">4</text>
<text x="132.7" y="63.2">2</text>
<text x="139" y="63.2">4</text>
<text x="151.7" y="63.2">2</text>
<text x="158.1" y="63.2">4</text>
<text x="170.8" y="63.2">2</text>
<text x="177.1" y="63.2">4</text>
<text x="189.8" y="63.2">2</text>
<text x="50.5" y="70.5" transform="rotate(-90 50.5 70.5)">3</text>
<text x="69.6" y="70.5" transform="rotate(-90 69.6 70.5)">3</text>
<text x="88.6" y="70.5" transform="rotate(-90 88.6 70.5)">3</text>
<text x="107.7" y="70.5" transform="rotate(-90 107.7 70.5)">3</text>
<text x="126.7" y="70.5" transform="rotate(-90 126.7 70.5)">3</text>
<text x="145.8" y="70.5" transform="rotate(-90 145.8 70.5)">3</text>
<text x="164.8" y="70.5" transform="rotate(-90 164.8 70.5)">3</text>
<text x="183.9" y="70.5" transform="rotate(-90 183.9 70.5)">3</text>
</g>
<g font-size="1.8" fill="#0f0f0f">
<text x="209.5" y="31.5">DATA1</text>
<text x="24.7" y="63.2">DATA1</text>
</g>
<g font-size="1.8" fill="#840084">
<text x="51.4" y="38.9">WS2812B</text>
<text x="70.5" y="38.9">WS2812B</text>
<text x="89.5" y="38.9">WS2812B</text>
<text x="108.6" y="38.9">WS2812B</text>
<text x="127.6" y="38.9">WS2812B</text>
<text x="146.7" y="38.9">WS2812B</text>
<text x="165.7" y="38.9">WS2812B</text>
<text x="184.8" y="38.9">WS2812B</text>
<text x="235.5" y="52.3">BL IN</text>
<text x="263.8" y="52.3">BL OUT</text>
<text x="231.7" y="62.4">39-28-1043</text>
<text x="260.9" y="62.4">39-28-1043</text>
<text x="51.4" y="70.7">WS2812B</text>
<text x="70.5" y="70.7">WS2812B</text>
<text x="89.5" y="70.7">WS2812B</text>
<text x="108.6" y="70.7">WS2812B</text>
<text x="127.6" y="70.7">WS2812B</text>
<text x="146.7" y="70.7">WS2812B</text>
<text x="165.7" y="70.7">WS2812B</text>
<text x="184.8" y="70.7">WS2812B</text>
</g>
<g font-size="1.1" fill="#840000">
<text x="51.8" y="36.5">RGB</text>
<text x="70.9" y="36.5">RGB</text>
<text x="89.9" y="36.5">RGB</text>
<text x="109" y="36.5">RGB</text>
<text x="128" y="36.5">RGB</text>
<text x="147.1" y="36.5">RGB</text>
<text x="166.1" y="36.5">RGB</text>
<text x="185.2" y="36.5">RGB</text>
<text x="51.8" y="68.3">RGB</text>
<text x="70.9" y="68.3">RGB</text>
<text x="89.9" y="68.3">RGB</text>
<text x="109" y="68.3">RGB</text>
<text x="128" y="68.3">RGB</text>
<text x="147.1" y="68.3">RGB</text>
<text x="166.1" y="68.3">RGB</text>
<text x="185.2" y="68.3">RGB</text>
</g>
</svg>
